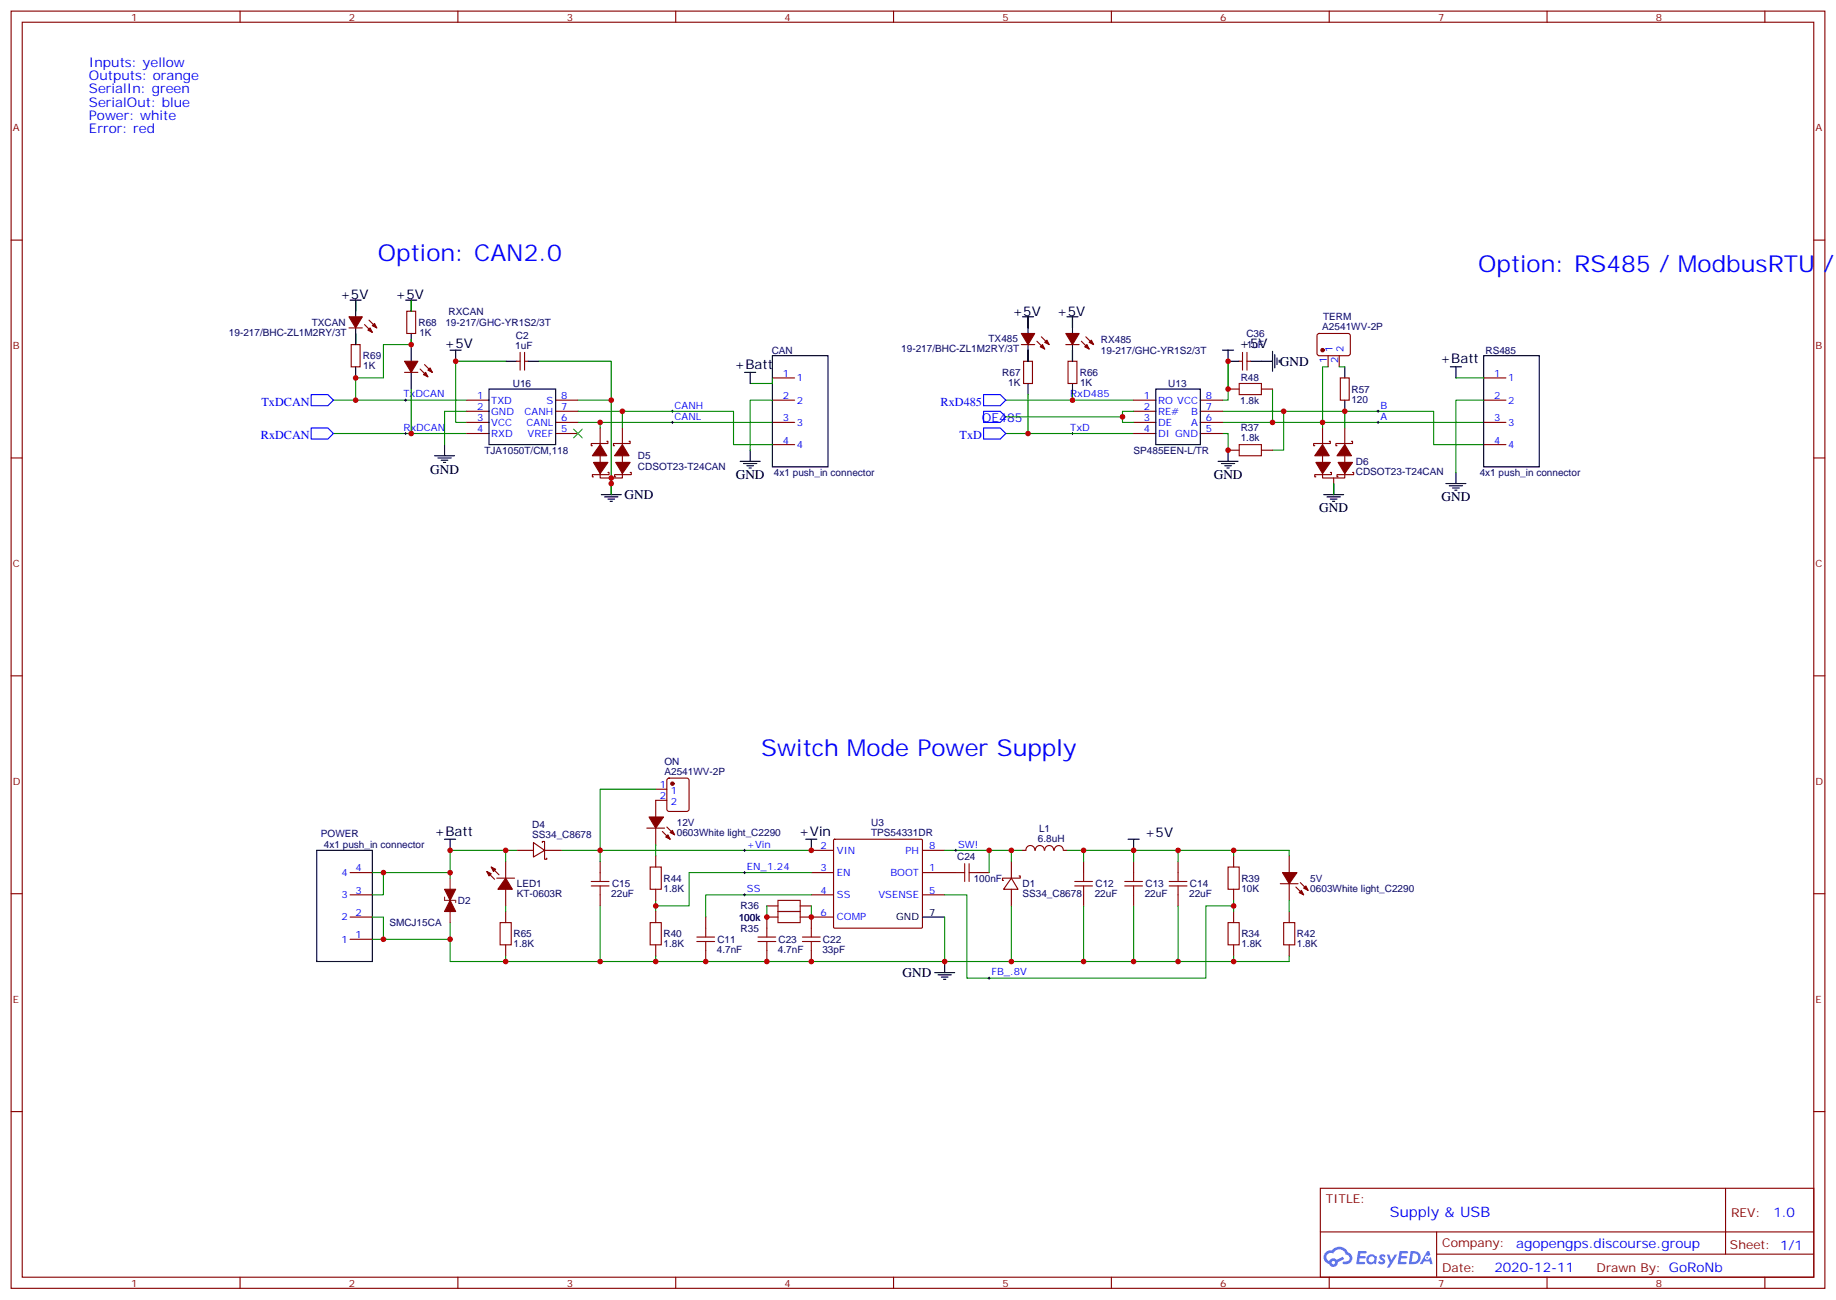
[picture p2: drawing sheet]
<svg xmlns="http://www.w3.org/2000/svg" width="583mm" height="413mm" viewBox="0 0 583 413" stroke-linecap="round" stroke-linejoin="round" font-family="sans-serif">
<g fill="none" stroke="#870000" stroke-width=".35">
<path d="M3.5 3.5h575.8v405.4h-575.8zM7.1 7.1h568.6v398.2h-568.6zM76.2 3.5v3.6M145.3 3.5v3.6M214.5 3.5v3.6M283.6 3.5v3.6M352.8 3.5v3.6M421.9 3.5v3.6M491.1 3.5v3.6M560.2 3.5v3.6M3.5 76.2h3.6M575.7 76.2h3.6"/>
<path d="M3.5 145.3h3.6M575.7 145.3h3.6M3.5 214.5h3.6M575.7 214.5h3.6M3.5 283.6h3.6M575.7 283.6h3.6M3.5 352.8h3.6M575.7 352.8h3.6M419.1 377.1h156.6v28.2h-156.6zM547.7 377.1v20.9M419.1 391h156.5M456 398h119.6"/>
<path d="M456 391v14.1M76.2 405.3v3.6M145.3 405.3v3.6M214.5 405.3v3.6M283.6 405.3v3.6M352.8 405.3v3.6M421.9 405.3v3.6M491.1 405.3v3.6M560.2 405.3v3.6"/>
</g>
<g fill="#5487ff">
<path d="M438.1 398.3a1.22 1.22 0 0 1 1.7 .3l-.4 .5a.47 .47 0 0 0-.3-.4 .47 .47 0 0 0-.5 .2l.1 .3a1.14 1.14 0 0 1 .8 1.7 1.14 1.14 0 0 1-1.9 0l-.2-.2 .5-.5 .7 .4a.29 .29 0 0 0 .3-.3 .29 .29 0 0 0-.2-.3 1.04 1.04 0 0 1-.6-1.7z"/>
<path d="M431.1 397h2.3l.4 .2-.2 .5-1.8 .1-.1 .8h1.5l.3 .4-.3 .4h-1.6l-.2 1.1h1.7l.2 .3-.2 .3-2.6 .1z"/>
<path d="M444.2 397.1l2.7 .1-.1 .5-1.8 .1-.2 .8h1.6l.3 .4-.4 .4h-1.6l-.1 1.1h1.7l.2 .3-.2 .3-2.7 .1z"/>
<path d="M453 397.1h.7l.3 1.2-.6 .3a.69 .69 0 0 0-1 .3 .69 .69 0 0 0 .4 1 .69 .69 0 0 0 .9-.7l.5-.2 .6 2.2h-.8l-.3-.9h-1.7l-.5 .9h-.8z"/>
<path d="M440.2 398.1h.8l.6 1.9 1.1-1.9h.9l-2.6 4.2h-.8l.9-1.5z"/>
<path d="M447.8 397.1l-.6 4.1h1.3a2.11 2.11 0 0 0 2.5-2.1 2.11 2.11 0 0 0-2.5-2zM448.5 397.8a1.43 1.43 0 0 1 1.6 1.6 1.43 1.43 0 0 1-2 1.1z"/>
<path d="M434.1 398.7a1.54 1.54 0 0 0-.1 2.1 1.54 1.54 0 0 0 2.1 .2l.7 .2 .3-2.3-.6-.3a1.49 1.49 0 0 0-2.4 .1zM434.3 399.7a.95 .95 0 0 1 1.9 0 .95 .95 0 0 1-1.9 0z"/>
<path d="M420.8 397.4a2.18 2.18 0 0 0 1.1 3.7 1.44 1.44 0 0 0 1.6 1 1.44 1.44 0 0 0 1.2-1.5l2-1-.5-.8-1.9 1a1.47 1.47 0 0 0-2.4 .4 1.39 1.39 0 0 1-.7-1.9 1.39 1.39 0 0 1 2-.5 2.12 2.12 0 0 1 2.2-1.3 2.12 2.12 0 0 1 1.9 1.7 1.14 1.14 0 0 1 1 1.4 1.14 1.14 0 0 1-1.6 .8 .43 .43 0 0 0-.5 .3 .43 .43 0 0 0 .4 .5 1.98 1.98 0 0 0 2.5-1.2 1.98 1.98 0 0 0-1.2-2.5 3.1 3.1 0 0 0-5.3-.7l-.9 .1zM422.7 400.7a.55 .55 0 0 1 1.1 0 .55 .55 0 0 1-1.1 0z"/>
<circle cx="453" cy="399.2" r=".26"/>
</g>
<g fill="none" stroke="#000" stroke-width=".32">
<path d="M128.4 127h.7M128.4 137.6h.7M128.8 126.6v.8M128.8 137.2v.7M213.1 130.5h.7M213.1 134.1h.7M213.4 130.2v.7M213.4 133.7v.7M340.1 127h.7M340.1 137.6h.7M340.4 126.6v.8M340.4 137.2v.7"/>
<path d="M437.1 130.5h.7M437.1 134.1h.7M437.4 130.2v.7M437.4 133.7v.7M236 269.9h.7M236 276.9h.7M236.4 269.5v.7M236.4 276.6v.7M303 269.9h.7M303.4 269.5v.7M236 284h.7M236.4 283.6v.7"/>
<path d="M313.6 310.4h.7M314 310.1v.7"/>
</g>
<g fill="none" stroke="#008700" stroke-width=".35">
<path d="M112.9 95.2v3.6M130.5 95.2v3.6M112.9 105.8v3.6M130.5 107.6v1.8h-8.8v10.5h-8.8v7.1M160.5 114.7h-15.9v19.4h3.6M171.1 114.7h22.9v12.3M245.2 119.9v1.8h-7.1M326.3 100.5v3.6M326.3 111.1v3.6M340.4 100.5v3.6M340.4 111.1v3.6M421.6 116.4h-1.8v19.4"/>
<path d="M425.1 116.4h1.8M462.1 119.9h8.9M105.8 137.6h42.4M105.8 127h42.4M130.5 123.5v14.1M148.2 130.5h-7.1v10.6M183.4 127h10.6v26.5M183.4 130.5h49.4v10.6h12.4M183.4 134.1h61.8M190.5 134.1v1.7M197.6 130.5v5.3M245.2 127h-7.1v15.9"/>
<path d="M319.3 137.6h40.5M319.3 127h40.5M319.3 132.3h37M326.3 125.2v12.4M340.4 125.2v1.8M359.8 130.5h-3.5v3.6h3.5M388.1 137.6h1.7v5.3M388.1 134.1h82.9M388.1 130.5h19.4M389.8 123.5v-8.8v12.3h-1.7M403.9 123.5v10.6M407.5 130.5v12.4h-3.6"/>
<path d="M407.5 130.5h47.6v10.6h15.9M426.9 130.5v5.3M471 127h-8.9v22.9M194 151.7v5.3M423.3 153.5v3.5M208.1 250.5h-17.6v22.9M118.2 276.9h3.5M142.9 276.9h-21.2v7.1h-3.5M160.5 269.9v3.5M164 269.9h-21.1v8.8M178.2 269.9h79.3M208.1 268.1v3.5"/>
<path d="M257.5 276.9h-38.8v10.6h-10.6M299.9 269.9h24.7M314 269.9v7M321 269.9v3.5M338.7 269.9h70.5v1.7M344 269.9v3.5M359.8 269.9v3.5M373.9 269.9v3.5M391.6 269.9v1.7M118.2 291h3.5v7.1h21.2M118.2 298.1h3.5M142.9 292.8v12.4h266.3v-1.8"/>
<path d="M160.5 287.5v1.8M190.5 287.5v17.7M208.1 285.7v3.6M243.4 287.5v3.5M257.5 284h-33.5v7M257.5 287.5v3.5M299.9 284h7v26.4h75.9v-22.9h8.8v-1.8M299.9 291v14.2M321 287.5v17.7M344 287.5v17.7M359.8 287.5v17.7M373.9 287.5v17.7"/>
<path d="M391.6 287.5v1.8M409.2 285.7v3.6M160.5 303.4v1.8M208.1 303.4v1.8M391.6 303.4v1.8"/>
</g>
<g fill="none" stroke="#000" stroke-width=".35">
<path d="M111.1 95.2h3.6M112.9 95.2v5.3M128.8 95.2h3.5M130.5 95.2v3.6M112.9 104.1v5.3M112.9 116.4v3.5M130.5 105.8v8.9M130.5 118.2v5.3M142.9 111.1h3.5M144.6 111.1v3.6M160.5 114.7h3.5M167.6 114.7h3.5"/>
<path d="M236.4 118.2h3.5M238.1 118.2v3.5M245.2 112.9h17.6v35.3h-17.6zM324.6 100.5h3.5M326.3 100.5v5.3M326.3 109.4v5.3M338.7 100.5h3.5M340.4 100.5v5.3M340.4 109.4v5.3M388.1 111.1h3.5M389.8 111.1v3.6h3.5M396.9 114.7h7"/>
<path d="M403.9 111.5v6.3M404.6 112.5v4.3M405.3 113.6v2.1M406 114.3v.7M426.9 116.4v3.5M460.4 116.4h3.5M462.1 116.4v3.5M471 112.9h17.6v35.3h-17.6zM155.2 123.5h21.2v17.6h-21.2zM326.3 121.7v3.5M340.4 121.7v3.5M366.9 123.5h14.1v17.6h-14.1z"/>
<path d="M426.9 127v3.5M137.9 144.6h6.4M139 145.3h4.2M140.1 146h2.1M140.8 146.8h.7M141.1 141.1v3.5M190.9 157h6.3M191.9 157.7h4.2M193 158.4h2.1M193.7 159.1h.7M194 153.5v3.5M234.9 146.4h6.4"/>
<path d="M236 147.1h4.2M237.1 147.8h2.1M237.8 148.5h.7M238.1 142.9v3.5M386.6 146.4h6.4M387.7 147.1h4.2M388.8 147.8h2.1M389.5 148.5h.7M389.8 142.9v3.5M420.2 157h6.3M421.2 157.7h4.2M422.3 158.4h2.1"/>
<path d="M423 159.1h.7M423.3 153.5v3.5M459 153.5h6.3M460 154.2h4.3M461.1 154.9h2.1M461.8 155.6h.7M462.1 149.9v3.6M100.5 269.9h17.7v35.3h-17.7zM141.1 266.3h3.5M142.9 266.3v3.6M255.8 266.3h3.5M257.5 266.3v3.6"/>
<path d="M358.1 266.3h3.5M359.8 266.3v3.6M292.8 291h7.1M296.7 308.7h6.3M297.7 309.4h4.3M298.8 310.1h2.1M299.5 310.8h.7M299.9 305.2v3.5"/>
</g>
<g fill="none" stroke="#870000" stroke-width=".35">
<path d="M129.1 98.8h2.8v7h-2.8zM110.8 104.1h4.2M111.5 109.4h2.8v7h-2.8zM115.7 103l2.5 2.5M117.1 101.6l2.5 2.5M128.4 118.2h4.2M133.3 117.1l2.5 2.5M134.8 115.7l2.4 2.5M164 114.7h1.1M165.1 111.8v5.7M166.5 114.7h1.1M166.5 111.8v5.7"/>
<path d="M245.2 119.9h7M324.2 109.4h4.2M324.9 114.7h2.8v7h-2.8zM329.1 108.3l2.5 2.5M330.6 106.9l2.4 2.5M338.3 109.4h4.2M339 114.7h2.8v7h-2.8zM343.3 108.3l2.4 2.5M344.7 106.9l2.4 2.5M393.3 114.7h1.1M394.4 111.8v5.7M395.8 111.8v5.7"/>
<path d="M395.8 114.7h1.1M418.3 106l.4-.2 9.5 .1 .4 .6v6l-.7 .4-9.4-.1-.5-.6v-5.7zM421.6 112.9v3.5M425.1 112.9v3.5M425.4 119.9h2.9v7.1h-2.9zM471 119.9h7M148.2 127h7M148.2 134.1h7M148.2 130.5h7M148.2 137.6h7M176.4 127h7M176.4 134.1h7"/>
<path d="M176.4 130.5h7M176.4 137.6h7M190.5 135.8v5.3M197.6 135.8v5.3M245.2 127h7M245.2 134.1h7M359.8 127h7.1M359.8 134.1h7.1M359.8 130.5h7.1M359.8 137.6h7.1M381 127h7.1M381 134.1h7.1"/>
<path d="M381 130.5h7.1M381 137.6h7.1M389.8 123.5h3.5M400.4 123.5h3.5M419.8 135.8v5.3M426.9 135.8v5.3M471 127h7M471 134.1h7M190.5 144.6v7.1h7.1v-7.1M192.6 140.1h.4v.7h-5.3v.7h.3M193 149.9h.3v.7h-5.3v.7h.4M194 151.7v5.3"/>
<path d="M199.7 140.1h.3v.7h-5.3v.7h.4M200 149.9h.4v.7h-5.3v.7h.3M245.2 141.1h7M389.8 142.9h3.5M400.4 142.9h3.5M419.8 144.6v7.1h7.1v-7.1M421.9 140.1h.4v.7h-5.3v.7h.3M422.3 149.9h.3v.7h-5.3v.7h.4M423.3 151.7v5.3M429 140.1h.3v.7h-5.3v.7h.4M429.3 149.9h.4v.7h-5.3v.7h.3M471 141.1h7"/>
<path d="M208.1 250.5h3.6M211.7 254h-3.6v5.3M211.9 247.2l.5-.3h5.6l.7 .5v9.4l-.4 .7h-5.9l-.7-.4v-9.5zM111.1 276.9h7.1M154.5 276.6l2.5 2.4M155.9 275.2l2.5 2.4M157.7 278.7h5.6M160.5 273.4v5.3M164 269.9h5.3M169.3 267.4l3.6 2.5-3.6 2.1zM172.2 267.4v-.3h.7v2.8M172.9 269.9v2.8h.7v-.4"/>
<path d="M172.9 269.9h5.3M190.5 273.4v3.5M205.3 262.8h5.7M208.1 262.8v5.3M208.1 271.6v3.6M210.3 263.9l2.4 2.4M211.7 262.5l2.4 2.4M257.5 276.9h7.1M257.5 269.9h7.1M264.6 266.5l.3-.2 27.7 .1 .2 .3-.1 27.7-.2 .2-27.7-.1-.2-.3zM292.8 276.9h10.6M292.8 269.9h7.1"/>
<path d="M310.4 276.9h3.6M321 278.7l2.1 3.5h-4.5zM321 278.7h-2.8v.7h.4M321 273.4v5.3M323.5 278h.3v.7h-2.8M324.6 269.9h1M325.7 269.9a1.41 1.41 0 0 1 1.4-1.6 1.41 1.41 0 0 1 1.4 1.6M328.6 269.9a1.41 1.41 0 0 1 1.5-1.6 1.41 1.41 0 0 1 1.4 1.6M331.6 269.9a1.41 1.41 0 0 1 1.4-1.6 1.41 1.41 0 0 1 1.4 1.6M334.7 269.9a1.41 1.41 0 0 1 1.4-1.5 1.41 1.41 0 0 1 1.4 1.5M337.6 269.9h1.1M344 273.4v3.5"/>
<path d="M359.8 273.4v3.5M373.9 273.4v3.5M391.6 271.6v3.6M409.2 271.6v5.3M111.1 284h7.1M111.1 291h7.1M111.1 298.1h7.1M160.5 282.2v5.3M160.5 289.3v3.5M160.5 299.9v3.5M190.5 284v3.5M208.1 282.2v3.5"/>
<path d="M208.1 289.3v3.5M208.1 299.9v3.5M224 291v3.6M243.4 287.5h3.5M246.9 291h-3.5v3.6M254 291h10.6M254 287.5h3.5M257.5 284h7.1M257.5 291v3.6M292.8 284h7.1M321 282.2v5.3M344 284v3.5"/>
<path d="M359.8 284v3.5M373.9 284v3.5M391.6 282.2v3.5M391.6 289.3v3.5M391.6 299.9v3.5M406.4 280.5h5.6M409.2 280.5v5.2M409.2 289.3v3.5M409.2 299.9v3.5M411.3 281.5l2.5 2.5M412.7 280.1l2.5 2.5M224 301.6v3.6"/>
<path d="M243.4 301.6v3.6M257.5 301.6v3.6"/>
</g>
<g fill="#870000" stroke="#870000" stroke-width=".35">
<path d="M195.4 146.8h4.6l-2.4 3.5z"/>
<path d="M188.4 146.8h4.6l-2.5 3.5z"/>
<path d="M190.5 141.1l2.1 3.5h-4.6z"/>
<path d="M197.6 141.1l2.1 3.5h-4.6z"/>
<path d="M424.7 146.8h4.6l-2.4 3.5z"/>
<path d="M417.7 146.8h4.6l-2.5 3.5z"/>
<path d="M419.8 141.1l2.1 3.5h-4.6z"/>
<path d="M426.9 141.1l2.1 3.5h-4.6z"/>
<path d="M211.3 265.6l.7-.7 .7 1.4z"/>
<path d="M212.7 264.2l.7-.7 .7 1.4z"/>
<path d="M206 259.3h4.6l-2.5 3.5z"/>
<path d="M142.9 285.7l1.7 3.6h-3.5z"/>
<path d="M141.1 282.2h3.5l-1.7 3.5z"/>
<path d="M412.4 283.3l.7-.7 .7 1.4z"/>
<path d="M413.8 281.9l.7-.7 .7 1.4z"/>
<path d="M407.1 276.9h4.6l-2.5 3.6z"/>
<path d="M128.4 114.7h4.2l-2.1 3.5z"/>
<path d="M134.4 118.9l.7-.7 .7 1.4z"/>
<path d="M135.8 117.5l.7-.7 .7 1.4z"/>
<path d="M338.3 105.8h4.2l-2.1 3.6z"/>
<path d="M344.3 110.1l.7-.7 .7 1.4z"/>
<path d="M345.7 108.7l.7-.8 .7 1.5z"/>
<path d="M110.8 100.5h4.2l-2.1 3.6z"/>
<path d="M117.5 104.1l.7 1.4-1.4-.7z"/>
<path d="M118.2 103.4l.7-.7 .7 1.4z"/>
<path d="M324.2 105.8h4.2l-2.1 3.6z"/>
<path d="M330.9 109.4l.7 1.4-1.4-.7z"/>
<path d="M331.6 108.7l.7-.8 .7 1.5z"/>
<path d="M155.9 275.2l1.4 .7-.7 .7z"/>
<path d="M154.5 276.6l1.4 .7-.7 .7z"/>
<path d="M160.5 278.7l2.1 3.5h-4.6z"/>
<circle cx="213.4" cy="248.7" r=".53"/>
<circle cx="419.8" cy="111.1" r=".53"/>
</g>
<path d="M98.8 125.2h5.3l1.7 1.8-1.7 1.8h-5.3zM98.8 135.8h5.3l1.7 1.8-1.7 1.7h-5.3zM312.2 125.2h5.3l1.8 1.8-1.8 1.8h-5.3zM312.2 135.8h5.3l1.8 1.8-1.8 1.7h-5.3zM312.2 130.5h5.3l1.8 1.8-1.8 1.8h-5.3z" fill="none" stroke="#00f" stroke-width=".35"/>
<g fill="none" stroke="#a10000" stroke-width=".35">
<path d="M393.3 121.7h7.1v3.5h-7.1zM393.3 141.1h7.1v3.5h-7.1zM187.7 279.8h5.6M190.5 276.9v2.9M206.4 275.2h3.5v7h-3.5zM303.4 276.9h2.8M306.2 274.1v5.7M307.6 276.9h2.8M307.6 274.1v5.7M341.1 279.8h5.7M344 276.9v2.9M357 279.8h5.7"/>
<path d="M359.8 276.9v2.9M371.1 279.8h5.7M373.9 276.9v2.9M389.8 275.2h3.5v7h-3.5zM158.7 292.8h3.6v7.1h-3.6zM187.7 281.2h5.6M190.5 281.2v2.8M206.4 292.8h3.5v7.1h-3.5zM221.2 298.8h5.6M221.2 297.4h5.6M224 294.6v2.8M224 298.8v2.8"/>
<path d="M240.6 298.8h5.6M240.6 297.4h5.6M243.4 294.6v2.8M243.4 298.8v2.8M246.9 289.3h7.1v3.5h-7.1zM246.9 285.7h7.1v3.6h-7.1zM254.7 298.8h5.6M254.7 297.4h5.6M257.5 294.6v2.8M257.5 298.8v2.8M341.1 281.2h5.7M344 281.2v2.8"/>
<path d="M357 281.2h5.7M359.8 281.2v2.8M371.1 281.2h5.7M373.9 281.2v2.8M389.8 292.8h3.5v7.1h-3.5zM407.5 292.8h3.5v7.1h-3.5z"/>
</g>
<path d="M142.9 278.7v14.1M141.1 284.7v1h3.5v.8" fill="none" stroke="#8c2424" stroke-width=".35"/>
<path d="M182 136.2l2.9 2.8M184.9 136.2l-2.9 2.8" fill="none" stroke="#3c3" stroke-width=".35"/>
<g fill="#c00">
<circle cx="389.8" cy="123.5" r=".88"/>
<circle cx="340.4" cy="127" r=".88"/>
<circle cx="326.3" cy="137.6" r=".88"/>
<circle cx="389.8" cy="114.7" r=".88"/>
<circle cx="112.9" cy="127" r=".88"/>
<circle cx="194" cy="127" r=".88"/>
<circle cx="144.6" cy="114.7" r=".88"/>
<circle cx="299.9" cy="305.2" r=".88"/>
<circle cx="257.5" cy="305.2" r=".88"/>
<circle cx="344" cy="269.9" r=".88"/>
<circle cx="344" cy="305.2" r=".88"/>
<circle cx="359.8" cy="269.9" r=".88"/>
<circle cx="373.9" cy="269.9" r=".88"/>
<circle cx="359.8" cy="305.2" r=".88"/>
<circle cx="373.9" cy="305.2" r=".88"/>
<circle cx="257.5" cy="291" r=".88"/>
<circle cx="243.4" cy="305.2" r=".88"/>
<circle cx="243.4" cy="291" r=".88"/>
<circle cx="391.6" cy="269.9" r=".88"/>
<circle cx="391.6" cy="305.2" r=".88"/>
<circle cx="391.6" cy="287.5" r=".88"/>
<circle cx="208.1" cy="287.5" r=".88"/>
<circle cx="190.5" cy="269.9" r=".88"/>
<circle cx="190.5" cy="305.2" r=".88"/>
<circle cx="208.1" cy="305.2" r=".88"/>
<circle cx="321" cy="305.2" r=".88"/>
<circle cx="194" cy="151.7" r=".88"/>
<circle cx="194" cy="153.5" r=".88"/>
<circle cx="389.8" cy="142.9" r=".88"/>
<circle cx="224" cy="305.2" r=".88"/>
<circle cx="257.5" cy="269.9" r=".88"/>
<circle cx="314" cy="269.9" r=".88"/>
<circle cx="321" cy="269.9" r=".88"/>
<circle cx="160.5" cy="305.2" r=".88"/>
<circle cx="160.5" cy="269.9" r=".88"/>
<circle cx="142.9" cy="269.9" r=".88"/>
<circle cx="142.9" cy="276.9" r=".88"/>
<circle cx="142.9" cy="298.1" r=".88"/>
<circle cx="121.7" cy="276.9" r=".88"/>
<circle cx="121.7" cy="298.1" r=".88"/>
<circle cx="407.5" cy="130.5" r=".88"/>
<circle cx="197.6" cy="130.5" r=".88"/>
<circle cx="190.5" cy="134.1" r=".88"/>
<circle cx="403.9" cy="134.1" r=".88"/>
<circle cx="426.9" cy="130.5" r=".88"/>
<circle cx="419.8" cy="134.1" r=".88"/>
<circle cx="130.5" cy="137.6" r=".88"/>
<circle cx="112.9" cy="119.9" r=".88"/>
<circle cx="130.5" cy="109.4" r=".88"/>
<circle cx="356.3" cy="132.3" r=".88"/>
</g>
<g font-size="7.4" fill="#00f">
<text x="119.9" y="82.9">Option: CAN2.0</text>
<text x="469.2" y="86.4">Option: RS485 / ModbusRTU /</text>
<text x="241.7" y="239.9">Switch Mode Power Supply</text>
</g>
<text font-size="4.6" fill="#00f" x="441.2" y="386.1">Supply &amp; USB</text>
<g font-size="4.2" fill="#00f">
<text x="28.2" y="21.2">Inputs: yellow</text>
<text x="28.2" y="25.4">Outputs: orange</text>
<text x="28.2" y="29.6">SerialIn: green</text>
<text x="28.2" y="33.9">SerialOut: blue</text>
<text x="28.2" y="38.1">Power: white</text>
<text x="28.2" y="42.3">Error: red</text>
<text x="562.9" y="386.4">1.0</text>
<text x="481.3" y="395.9">agopengps.discourse.group</text>
<text x="474.4" y="403.7">2020-12-11</text>
</g>
<g font-size="4.2">
<text x="107.9" y="94.9">+5V</text>
<text x="125.6" y="94.9">+5V</text>
<text x="321.4" y="100.2">+5V</text>
<text x="335.5" y="100.2">+5V</text>
<text x="141.1" y="110.4">+5V</text>
<text x="393.3" y="110.4">+5V</text>
<text x="233.2" y="117">+Batt</text>
<text x="406.3" y="116.1">GND</text>
<text x="457.2" y="115.2">+Batt</text>
<text x="136.5" y="150.3">GND</text>
<text x="233.5" y="152">GND</text>
<text x="385.3" y="152">GND</text>
<text x="198.2" y="158.4">GND</text>
<text x="457.6" y="159.1">GND</text>
<text x="418.7" y="162.6">GND</text>
<text x="137.9" y="265.2">+Batt</text>
<text x="253.6" y="265.3">+Vin</text>
<text x="363.4" y="265.6">+5V</text>
<text x="286.5" y="310.1">GND</text>
</g>
<g font-size="3.9" fill="#00f">
<text x="83" y="128.8">TxDCAN</text>
<text x="298.6" y="128.8">RxD485</text>
<text x="311.7" y="134.1">OE485</text>
<text x="82.8" y="139.3">RxDCAN</text>
<text x="304.6" y="139.3">TxD</text>
</g>
<g font-size="3.9" fill="#800">
<text x="420.9" y="381.7">TITLE:</text>
<text x="549.5" y="386.4">REV:</text>
<text x="457.8" y="395.9">Company:</text>
<text x="549.1" y="396.5">Sheet: 1/1</text>
<text x="457.8" y="403.6">Date:</text>
<text x="506.8" y="403.7">Drawn By: GoRoNb</text>
</g>
<g font-size="3.2" fill="#800">
<text x="41.6" y="6.5">1</text>
<text x="110.8" y="6.5">2</text>
<text x="179.9" y="6.5">3</text>
<text x="249.1" y="6.5">4</text>
<text x="318.2" y="6.5">5</text>
<text x="387.3" y="6.5">6</text>
<text x="456.5" y="6.5">7</text>
<text x="525.6" y="6.5">8</text>
<text x="4.1" y="41.6">A</text>
<text x="576.3" y="41.6">A</text>
<text x="4.1" y="110.8">B</text>
<text x="576.3" y="110.8">B</text>
<text x="4.1" y="179.9">C</text>
<text x="576.3" y="179.9">C</text>
<text x="4.1" y="249.1">D</text>
<text x="576.3" y="249.1">D</text>
<text x="4.1" y="318.2">E</text>
<text x="576.3" y="318.2">E</text>
<text x="41.6" y="408.3">1</text>
<text x="110.8" y="408.3">2</text>
<text x="179.9" y="408.3">3</text>
<text x="249.1" y="408.3">4</text>
<text x="318.2" y="408.3">5</text>
<text x="387.3" y="408.3">6</text>
<text x="456.5" y="408.3">7</text>
<text x="525.6" y="408.3">8</text>
</g>
<g font-size="3.2" fill="#000080">
<text x="142.4" y="99.9">RXCAN</text>
<text x="420" y="101.6">TERM</text>
<text x="72.7" y="106.5">19-217/BHC-ZL1M2RY/3T</text>
<text x="99" y="103.4">TXCAN</text>
<text x="132.9" y="103.4">R68</text>
<text x="133.1" y="106.7">1K</text>
<text x="141.4" y="103.4">19-217/GHC-YR1S2/3T</text>
<text x="163.7" y="107.6">C2</text>
<text x="395.6" y="107">C36</text>
<text x="419.7" y="104.8">A2541WV-2P</text>
<text x="163.6" y="110.8">1uF</text>
<text x="245" y="112.3">CAN</text>
<text x="286.1" y="111.8">19-217/BHC-ZL1M2RY/3T</text>
<text x="313.8" y="108.7">TX485</text>
<text x="349.5" y="108.7">RX485</text>
<text x="349.5" y="112.3">19-217/GHC-YR1S2/3T</text>
<text x="395.8" y="110.5">1uF</text>
<text x="471.5" y="112.3">RS485</text>
<text x="115.2" y="114.1">R69</text>
<text x="115.3" y="117.2">1K</text>
<text x="318.2" y="119.4">R67</text>
<text x="342.8" y="119.4">R66</text>
<text x="162.8" y="122.8">U16</text>
<text x="320" y="122.5">1K</text>
<text x="342.8" y="122.5">1K</text>
<text x="370.8" y="122.8">U13</text>
<text x="393.8" y="121.1">R48</text>
<text x="429" y="124.6">R57</text>
<text x="393.7" y="128.1">1.8k</text>
<text x="429" y="127.8">120</text>
<text x="393.8" y="136.8">R37</text>
<text x="153.8" y="144">TJA1050T/CM,118</text>
<text x="393.8" y="140.1">1.8k</text>
<text x="202.5" y="149.3">CDSOT23-T24CAN</text>
<text x="202.5" y="145.8">D5</text>
<text x="359.8" y="144">SP485EEN-L/TR</text>
<text x="430.4" y="147.6">D6</text>
<text x="245.7" y="151">4x1 push_in connector</text>
<text x="430.4" y="150.7">CDSOT23-T24CAN</text>
<text x="469.7" y="151.1">4x1 push_in connector</text>
<text x="210.9" y="245.9">A2541WV-2P</text>
<text x="210.9" y="242.7">ON</text>
<text x="168.9" y="262.8">D4</text>
<text x="214.8" y="262.2">12V</text>
<text x="276.5" y="262.1">U3</text>
<text x="101.9" y="265.7">POWER</text>
<text x="102.8" y="269.2">4x1 push_in connector</text>
<text x="168.9" y="266">SS34_C8678</text>
<text x="214.8" y="265.4">0603White light_C2290</text>
<text x="276.5" y="265.3">TPS54331DR</text>
<text x="329.5" y="267.3">6.8uH</text>
<text x="329.8" y="264.1">L1</text>
<text x="303.8" y="272.8">C24</text>
<text x="164" y="281.6">LED1</text>
<text x="194.3" y="281.6">C15</text>
<text x="210.6" y="279.8">R44</text>
<text x="309.1" y="279.9">100nF</text>
<text x="324.6" y="281.6">D1</text>
<text x="347.7" y="281.6">C12</text>
<text x="363.6" y="281.6">C13</text>
<text x="377.7" y="281.6">C14</text>
<text x="394.1" y="279.8">R39</text>
<text x="415.9" y="279.8">5V</text>
<text x="145.3" y="286.9">D2</text>
<text x="164" y="284.8">KT-0603R</text>
<text x="194" y="284.8">22uF</text>
<text x="210.6" y="283">1.8K</text>
<text x="324.6" y="284.8">SS34_C8678</text>
<text x="347.5" y="284.8">22uF</text>
<text x="363.4" y="284.8">22uF</text>
<text x="377.5" y="284.8">22uF</text>
<text x="394.1" y="283">10K</text>
<text x="415.9" y="283">0603White light_C2290</text>
<text x="123.6" y="294">SMCJ15CA</text>
<text x="234.5" y="292.2">100k</text>
<text x="235.1" y="288.6">R36</text>
<text x="163" y="297.5">R65</text>
<text x="210.6" y="297.5">R40</text>
<text x="227.7" y="299.2">C11</text>
<text x="235.1" y="295.7">R35</text>
<text x="247.1" y="299.2">C23</text>
<text x="261.2" y="299.2">C22</text>
<text x="394.1" y="297.5">R34</text>
<text x="411.7" y="297.5">R42</text>
<text x="163" y="300.7">1.8K</text>
<text x="210.6" y="300.7">1.8K</text>
<text x="227.5" y="302.4">4.7nF</text>
<text x="246.9" y="302.4">4.7nF</text>
<text x="261.1" y="302.4">33pF</text>
<text x="394.1" y="300.7">1.8K</text>
<text x="411.7" y="300.7">1.8K</text>
</g>
<g font-size="3.2" fill="#00f">
<text x="423" y="111.6" transform="rotate(-90 423 111.6)">1</text>
<text x="426.5" y="111.6" transform="rotate(-90 426.5 111.6)">2</text>
<text x="248.5" y="119.6">1</text>
<text x="421.2" y="115.1" transform="rotate(-90 421.2 115.1)">1</text>
<text x="424.7" y="115.1" transform="rotate(-90 424.7 115.1)">2</text>
<text x="474.2" y="119.6">1</text>
<text x="252.9" y="121">1</text>
<text x="478.7" y="121">1</text>
<text x="128.1" y="126.1">TxDCAN</text>
<text x="151.4" y="126.6">1</text>
<text x="151.4" y="130.2">2</text>
<text x="155.9" y="128.1">TXD</text>
<text x="155.9" y="131.6">GND</text>
<text x="166.5" y="131.6">CANH</text>
<text x="173.5" y="128.1">S</text>
<text x="178.2" y="130.2">7</text>
<text x="178.2" y="126.6">8</text>
<text x="214.1" y="129.6">CANH</text>
<text x="248.5" y="126.6">2</text>
<text x="252.9" y="128.1">2</text>
<text x="339.7" y="126.1">RxD485</text>
<text x="363.1" y="126.6">1</text>
<text x="363.1" y="130.2">2</text>
<text x="367.6" y="128.1">RO VCC</text>
<text x="367.6" y="131.6">RE#</text>
<text x="378.1" y="131.6">B</text>
<text x="382.8" y="130.2">7</text>
<text x="382.8" y="126.6">8</text>
<text x="438.1" y="129.6">B</text>
<text x="474.2" y="126.6">2</text>
<text x="478.7" y="128.1">2</text>
<text x="128.1" y="136.7">RxDCAN</text>
<text x="151.4" y="133.7">3</text>
<text x="151.4" y="137.2">4</text>
<text x="155.9" y="135.1">VCC</text>
<text x="167.2" y="135.1">CANL</text>
<text x="178.2" y="137.2">5</text>
<text x="178.2" y="133.7">6</text>
<text x="214.1" y="133.2">CANL</text>
<text x="248.5" y="133.7">3</text>
<text x="252.9" y="135.1">3</text>
<text x="339.7" y="136.7">TxD</text>
<text x="363.1" y="133.7">3</text>
<text x="363.1" y="137.2">4</text>
<text x="367.6" y="135.1">DE</text>
<text x="378.1" y="135.1">A</text>
<text x="382.8" y="137.2">5</text>
<text x="382.8" y="133.7">6</text>
<text x="438.1" y="133.2">A</text>
<text x="474.2" y="133.7">3</text>
<text x="478.7" y="135.1">3</text>
<text x="155.9" y="138.6">RXD</text>
<text x="167.5" y="138.6">VREF</text>
<text x="248.5" y="140.8">4</text>
<text x="252.9" y="142.2">4</text>
<text x="367.6" y="138.6">DI GND</text>
<text x="474.2" y="140.8">4</text>
<text x="478.7" y="142.2">4</text>
<text x="209.5" y="250.1">1</text>
<text x="213" y="251.9">1</text>
<text x="209.5" y="253.6">2</text>
<text x="213" y="255.4">2</text>
<text x="237.1" y="269">+Vin</text>
<text x="260.4" y="269.5">2</text>
<text x="294.9" y="269.5">8</text>
<text x="304.1" y="269">SW!</text>
<text x="265.6" y="270.9">VIN</text>
<text x="287.4" y="270.9">PH</text>
<text x="108.4" y="278">4</text>
<text x="112.9" y="276.6">4</text>
<text x="237.1" y="276">EN_1.24</text>
<text x="260.4" y="276.6">3</text>
<text x="265.6" y="278">EN</text>
<text x="282.6" y="278">BOOT</text>
<text x="294.9" y="276.6">1</text>
<text x="108.4" y="285">3</text>
<text x="112.9" y="283.6">3</text>
<text x="237.1" y="283.1">SS</text>
<text x="260.4" y="283.6">4</text>
<text x="265.6" y="285">SS</text>
<text x="278.9" y="285">VSENSE</text>
<text x="294.9" y="283.6">5</text>
<text x="108.4" y="292.1">2</text>
<text x="112.9" y="290.7">2</text>
<text x="260.4" y="290.7">6</text>
<text x="265.6" y="292.1">COMP</text>
<text x="108.4" y="299.2">1</text>
<text x="112.9" y="297.7">1</text>
<text x="314.7" y="309.6">FB_.8V</text>
</g>
<g font-size="3.2">
<text x="284.5" y="292.1">GND</text>
<text x="294.9" y="290.7">7</text>
</g>
</svg>
